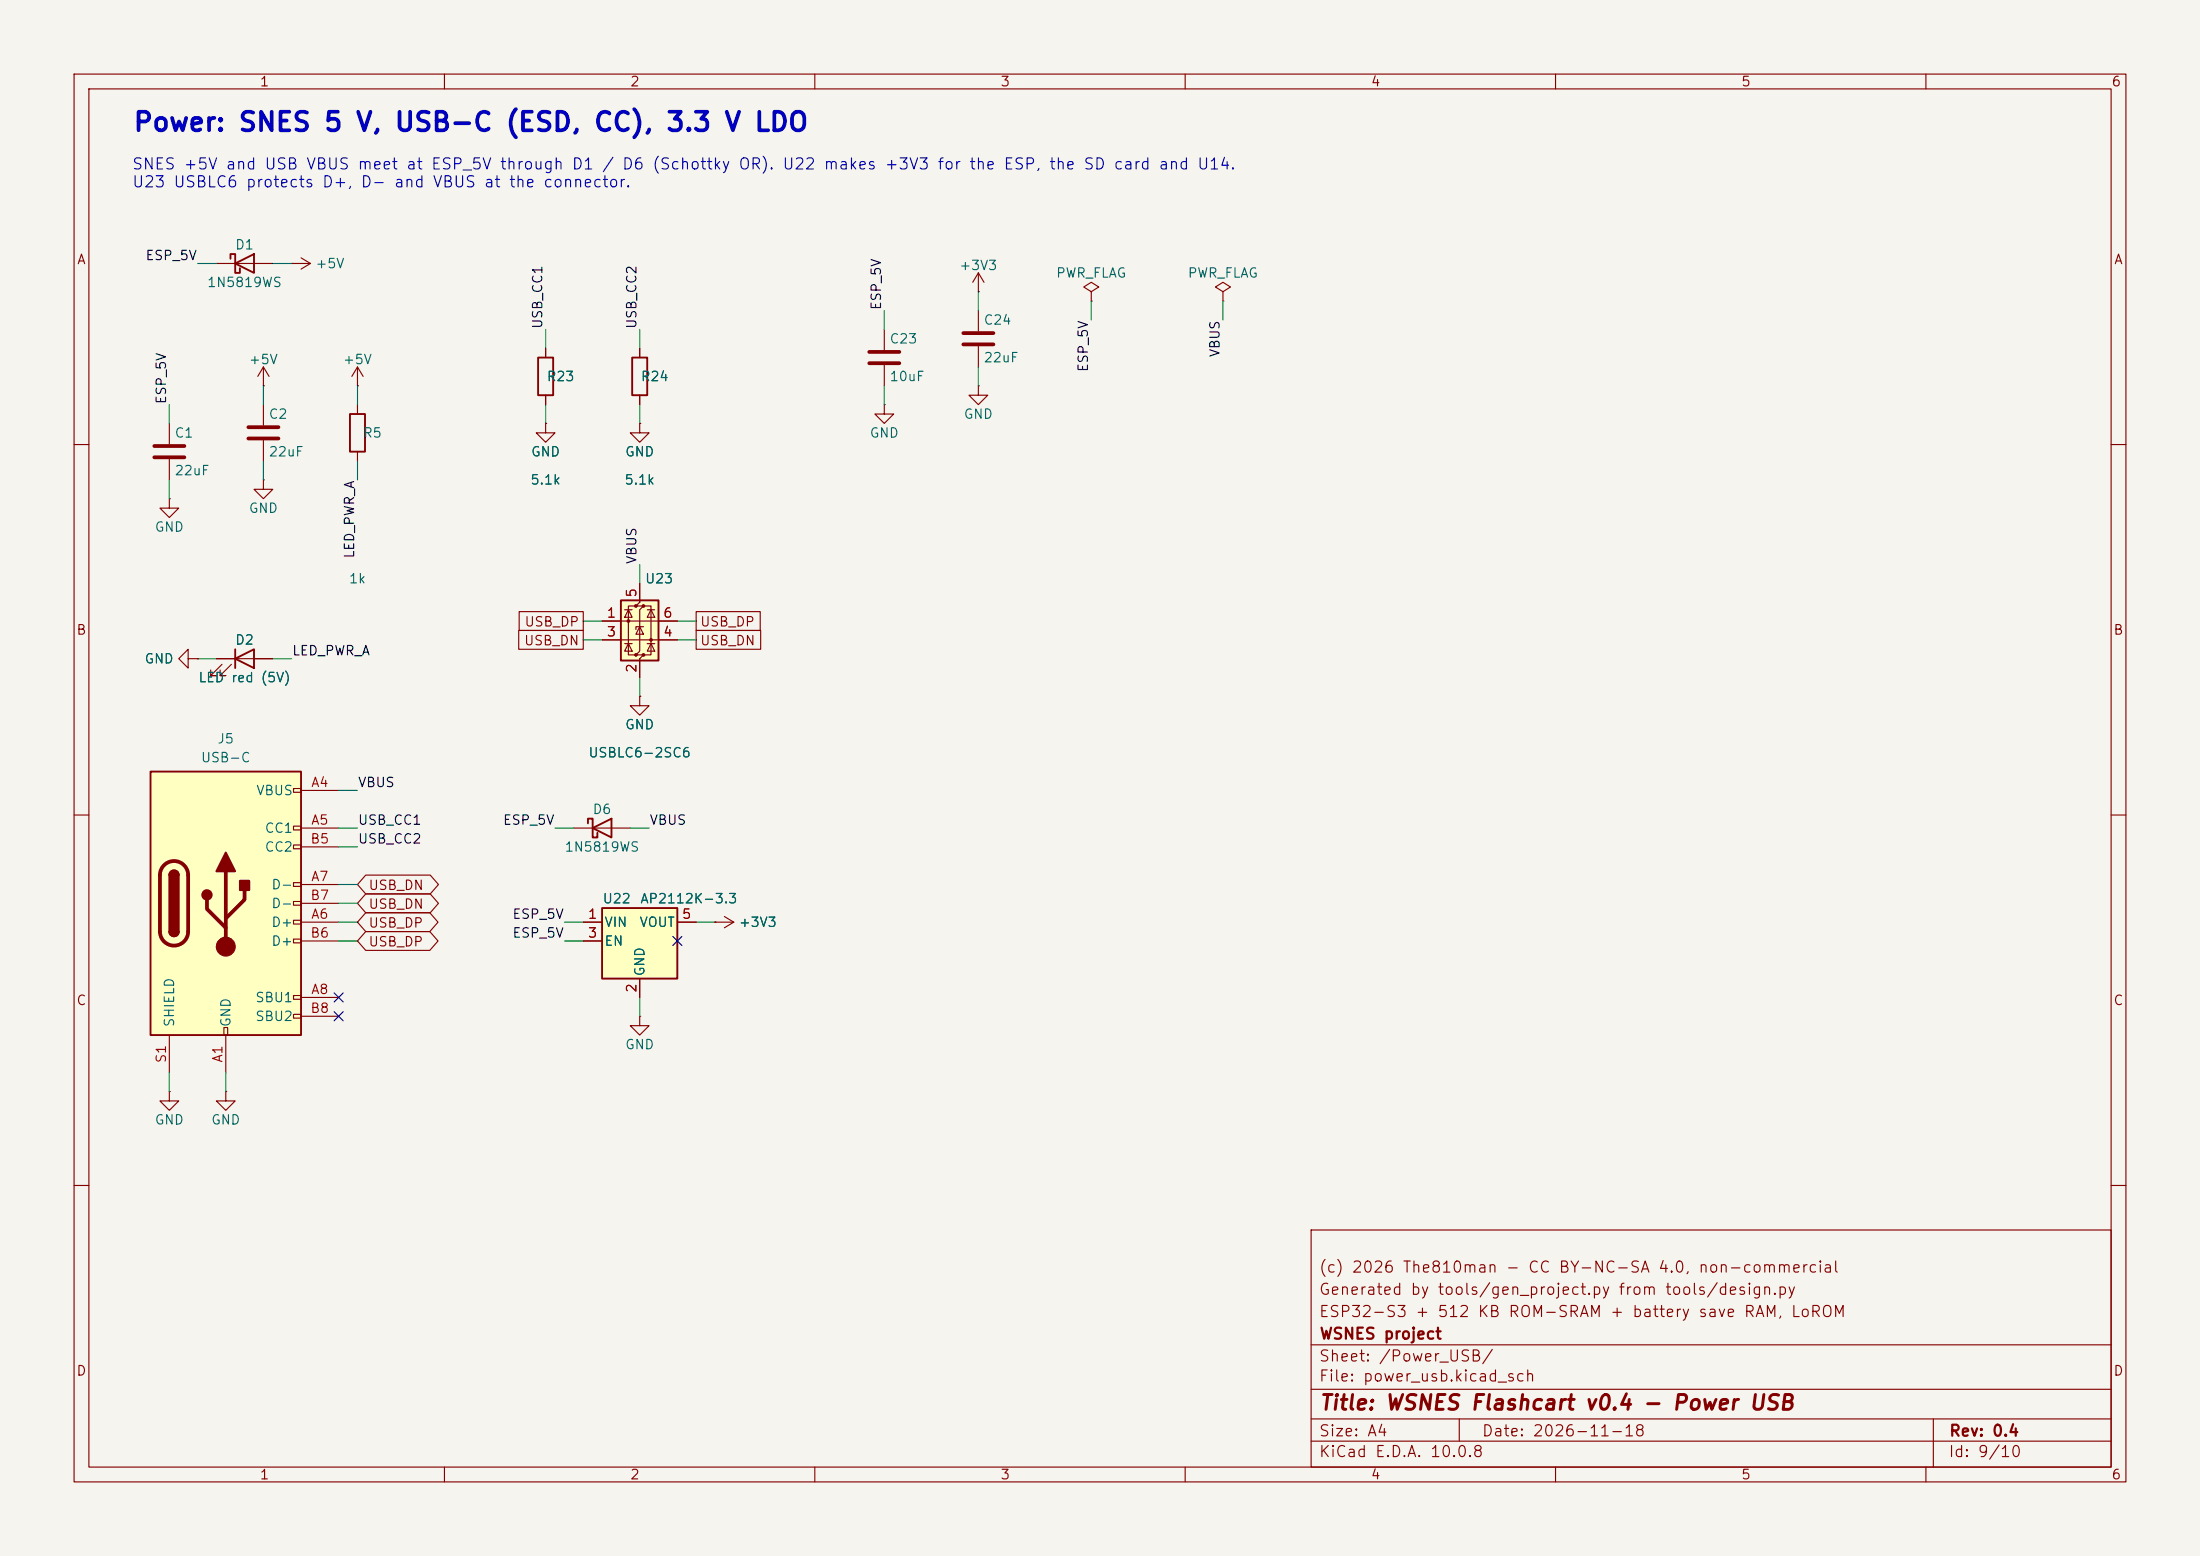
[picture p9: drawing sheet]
<svg xmlns="http://www.w3.org/2000/svg" width="297mm" height="210mm" viewBox="0 0 297 210" stroke-linecap="round" stroke-linejoin="round" font-family="sans-serif">
<path d="M0 0h297v210h-297z" fill="#f5f4ef" stroke="#f5f4ef" stroke-width=".14"/>
<g fill="none" stroke="#840000" stroke-width=".15">
<path d="M10 10h277v190h-277zM12 12h273v186h-273zM60 10v2M110 10v2M160 10v2M210 10v2M260 10v2M22.9 57.2v2.7M10 60h2M22.9 62v2.8M285 60h2M10 110h2"/>
<path d="M285 110h2M10 160h2M177 166h108v32h-108zM285 160h2M60 198v2M110 198v2M160 198v2M177 194.5h108M177 191.5h108M177 187.5h108M177 181.5h108M197 191.5v3"/>
<path d="M210 198v2M260 198v2M261 191.5v6.5"/>
</g>
<path d="M20.8 60.2h4.1M20.8 61.7h4.1" fill="none" stroke="#840000" stroke-width=".51"/>
<path d="M81.3 122.6h10.1v9.5h-10.1z" fill="#ffffc2"/>
<path d="M31.1 34.9v-.6h.6v2.5h.7v-.6M31.7 35.6l2.6-1.3v2.5zM31.7 88.9l2.6-1.3v2.6zM31.7 87.6v2.6M79.4 111.1v-.6h.6v2.5h.6v-.6M80 111.8l2.5-1.3v2.5zM81.3 122.6h10.1v9.5h-10.1z" fill="none" stroke="#840000" stroke-width=".25"/>
<g fill="none" stroke="#840000" stroke-width=".15">
<path d="M29.2 35.6h7.6M39.4 35.6h.1M39.4 35.6h2.5M40.6 34.8l1.3 .8M41.9 35.6l-1.3 .7M132.1 39.4h.1M132.1 36.8l-.8 1.3M132.1 36.8l.7 1.3M132.1 36.8v2.6M147.3 39.4l1-.7-1-.6-1 .6 1 .7v1.2M165.1 39.4l1-.7-1-.6-1 .6 1 .7v1.2M73.7 57.2v1.2h1.2l-1.2 1.3-1.3-1.3h1.3"/>
<path d="M73.7 57.2h.1M86.4 57.2v1.2h1.2l-1.2 1.3-1.3-1.3h1.3M86.4 57.2h.1M132.1 52.1v1.2h1.2l-1.2 1.3-1.3-1.3h1.3M132.1 52.1h.1M147.3 40.6h.1M165.1 40.6h.1M29.2 88.9h7.6M30 89.7l-1.6 1.5h.8h-.8v-.8M31.2 89.7l-1.5 1.5h.8h-.8v-.8M86.4 94v1.3h1.2l-1.2 1.2-1.3-1.2h1.3M86.4 94h.1"/>
<path d="M77.5 111.8h7.6M78.7 124.5h2.6M78.7 127h2.6M86.4 132.1v2.5M91.4 124.5h2.6"/>
</g>
<path d="M20.3 104.1h20.3v35.6h-20.3z" fill="#ffffc2"/>
<g fill="none" stroke="#840000" stroke-width=".15">
<path d="M39.6 106.4h1v.5h-1zM39.6 111.5h1v.5h-1zM39.6 114h1v.6h-1zM39.6 119.1h1v.5h-1zM40.6 106.7h5.1M40.6 111.8h5.1M40.6 119.4h5.1M40.6 114.3h5.1M22.9 139.7v5.1M30.2 138.7h.5v1h-.5zM30.5 139.7v5.1M39.6 121.7h1v.5h-1z"/>
<path d="M39.6 124.2h1v.5h-1zM39.6 126.7h1v.6h-1zM39.6 134.4h1v.5h-1zM39.6 136.9h1v.5h-1zM40.6 124.5h5.1M40.6 134.6h5.1M40.6 127h5.1M40.6 121.9h5.1M40.6 137.2h5.1"/>
</g>
<path d="M20.3 104.1h20.3v35.6h-20.3zM22.9 118.1a.64 .64 0 0 1 .6-.6 .64 .64 0 0 1 .6 .6M22.9 125.7a.64 .64 0 0 0 .6 .7 .64 .64 0 0 0 .6-.7" fill="none" stroke="#840000" stroke-width=".25"/>
<path d="M22.1 116.8a1.9 1.9 0 0 1 2.1-.4 1.9 1.9 0 0 1 1.2 1.7v7.6a1.91 1.91 0 0 1-1.9 1.9 1.91 1.91 0 0 1-1.9-1.9v-7.6a1.9 1.9 0 0 1 .5-1.3zM30.5 117.6v10.2M27.9 121.4v1.3l2.6 2.5M33 120.1v1.3l-2.5 2.6" fill="none" stroke="#840000" stroke-width=".51"/>
<g fill="#840000" stroke="#840000" stroke-width=".25">
<path d="M22.9 118.1h1.2v7.6h-1.2z"/>
<path d="M23 117.7a.64 .64 0 0 1 .7-.2 .64 .64 0 0 1 .4 .6h-1.2z"/>
<path d="M22.9 125.7h1.2a.64 .64 0 0 1-.6 .7 .64 .64 0 0 1-.6-.7z"/>
<path d="M30.5 115.1l1.2 2.5h-2.5z"/>
<path d="M32.4 118.9h1.3v1.2h-1.3z"/>
<circle cx="27.9" cy="120.8" r=".63"/>
</g>
<circle cx="30.5" cy="127.8" r="1.27" fill="#840000" stroke="#840000" stroke-width=".15"/>
<path d="M83.8 81h5.1v8.2h-5.1z" fill="#ffffc2"/>
<g fill="#840000">
<circle cx="84.8" cy="83.8" r=".25"/>
<circle cx="85.9" cy="81.8" r=".25"/>
<circle cx="85.9" cy="88.4" r=".25"/>
<circle cx="86.9" cy="81.8" r=".25"/>
<circle cx="86.9" cy="88.4" r=".25"/>
<circle cx="87.9" cy="86.4" r=".25"/>
</g>
<g fill="none" stroke="#840000" stroke-width=".15">
<path d="M35.6 52.1h.1M35.6 49.5l-.8 1.3M35.6 49.5l.7 1.3M35.6 49.5v2.6M35.6 54.6v2.8M35.6 59.4v2.8M48.3 52.1h.1M48.3 49.5v2.6M48.3 54.6v1.3M48.3 49.5l-.8 1.3M48.3 49.5l.7 1.3M73.7 57.2h.1"/>
<path d="M73.7 47v1.3M73.7 53.3v1.3M86.4 57.2h.1M86.4 47v1.3M86.4 53.3v1.3M119.4 54.6v1.3h1.2l-1.2 1.3-1.3-1.3h1.3M119.4 54.6h.1M119.4 44.5v2.7M119.4 49.3v2.8M132.1 41.9v2.8M132.1 46.7v2.8M22.9 67.3v1.3h1.2l-1.2 1.3-1.3-1.3h1.3"/>
<path d="M22.9 67.3h.1M35.6 64.8v1.2h1.2l-1.2 1.3-1.3-1.3h1.3M35.6 64.8h.1M48.3 61v1.2M86.4 78.7v2.6l-.5 .5h1l-.5 .5v5.6l-.5 .5h1l-.5 .5v2.5M25.4 88.9v-1.3l-1.3 1.3 1.3 1.3v-1.3h1.3M26.7 88.9h.1M29.2 88.9h2.5M34.3 88.9h2.5M70 85.1h8.7v2.5h-8.7zM70.1 82.5h8.6v2.6h-8.6zM81.3 83.8h10.1"/>
<path d="M81.3 86.4h10.1M84.3 86.9h1M84.3 82.3h1M84.8 82.3l.5 1h-1zM84.8 86.9l.5 1h-1zM85.9 81.8h-1.1v6.6h1.1M86.4 84.6l.5 1h-1zM86.4 94h.1M86.9 84.6h-1v.4M86.9 81.8h1v6.6h-1M87.4 86.9h1M87.4 82.3h1"/>
<path d="M87.9 82.3l.5 1h-1zM87.9 86.9l.5 1h-1zM94 82.5h8.6v2.6h-8.6zM94 85.1h8.7v2.5h-8.7zM49.4 118.1h8.7l1.1 1.3-1.1 1.3h-8.7l-1.1-1.3zM49.4 120.6h8.7l1.1 1.3-1.1 1.3h-8.7l-1.1-1.3zM49.4 123.2h8.6l1.1 1.3-1.1 1.2h-8.6l-1.1-1.2zM49.4 125.7h8.6l1.1 1.3-1.1 1.3h-8.6l-1.1-1.3zM78.7 124.5h2.6M78.7 127h2.6M86.4 137.2v1.2h1.2l-1.2 1.3-1.3-1.3h1.3M86.4 137.2h.1"/>
<path d="M86.4 132.1v2.5M91.4 124.5h2.6M96.5 124.5h.1M96.5 124.5h2.6M97.8 123.7l1.3 .8M99.1 124.5l-1.3 .7M22.9 147.3v1.3h1.2l-1.2 1.3-1.3-1.3h1.3M22.9 147.3h.1M30.5 147.3v1.3h1.2l-1.2 1.3-1.3-1.3h1.3M30.5 147.3h.1"/>
</g>
<path d="M47.2 55.9h2.1v5.1h-2.1zM72.6 48.3h2.1v5h-2.1zM85.3 48.3h2.1v5h-2.1zM83.8 81h5.1v8.2h-5.1z" fill="none" stroke="#840000" stroke-width=".25"/>
<path d="M33.5 57.7h4.1M33.5 59.2h4.1M117.3 47.5h4.1M117.3 49h4.1M130 45h4.1M130 46.5h4.1" fill="none" stroke="#840000" stroke-width=".51"/>
<g fill="none" stroke="#009600" stroke-width=".15">
<path d="M26.7 35.6h2.5M36.8 35.6h2.6M132.1 39.4v2.5M22.9 54.6v2.6M35.6 52.1v2.5M48.3 52.1v2.5M73.7 44.5v2.5M73.7 54.6v2.6M86.4 44.5v2.5M86.4 54.6v2.6M119.4 41.9v2.6M119.4 52.1v2.5"/>
<path d="M132.1 49.5v2.6M147.3 40.6v2.6M165.1 40.6v2.6M22.9 64.8v2.5M35.6 62.2v2.6M48.3 62.2v2.6M86.4 76.2v2.5M26.7 88.9h2.5M36.8 88.9h2.6M78.7 86.4h2.6M78.7 83.8h2.6M86.4 91.4v2.6"/>
<path d="M91.4 86.4h2.6M91.4 83.8h2.6M45.7 111.8h2.6M45.7 106.7h2.6M45.7 114.3h2.6M45.7 119.4h2.6M74.9 111.8h2.6M85.1 111.8h2.5M45.7 127h2.6M45.7 124.5h2.6M45.7 121.9h2.6M76.2 127h2.5"/>
<path d="M76.2 124.5h2.5M86.4 134.6v2.6M94 124.5h2.5M22.9 144.8v2.5M30.5 144.8v2.5"/>
</g>
<path d="M45.1 136.6l1.2 1.2M45.1 134l1.2 1.2M46.3 136.6l-1.2 1.2M46.3 134l-1.2 1.2M90.8 126.4l1.2 1.2M92 126.4l-1.2 1.2" fill="none" stroke="#000084" stroke-width=".15"/>
<text font-size="2.5" fill="#0000c2" x="17.9" y="18.3">Power: SNES 5 V, USB-C (ESD, CC), 3.3 V LDO</text>
<text font-size="2" fill="#840000" x="178" y="190.8">Title: WSNES Flashcart v0.4 - Power USB</text>
<g font-size="1.5" fill="#0000c2">
<text x="17.7" y="23.3">SNES +5V and USB VBUS meet at ESP_5V through D1 / D6 (Schottky OR). U22 makes +3V3 for the ESP, the SD card and U14.</text>
<text x="17.7" y="25.7">U23 USBLC6 protects D+, D- and VBUS at the connector.</text>
</g>
<g font-size="1.5" fill="#840000">
<text x="178" y="172.1">(c) 2026 The810man - CC BY-NC-SA 4.0, non-commercial</text>
<text x="178" y="178.1">ESP32-S3 + 512 KB ROM-SRAM + battery save RAM, LoROM</text>
<text x="178" y="175.1">Generated by tools/gen_project.py from tools/design.py</text>
<text x="178" y="184.1">Sheet: /Power_USB/</text>
<text x="178" y="181.1">WSNES project</text>
<text x="178" y="186.8">File: power_usb.kicad_sch</text>
<text x="178" y="197">KiCad E.D.A. 10.0.8</text>
<text x="178" y="194.2">Size: A4</text>
<text x="200" y="194.2">Date: 2026-11-18</text>
<text x="263" y="197">Id: 9/10</text>
<text x="263" y="194.2">Rev: 0.4</text>
</g>
<g font-size="1.3" fill="#840000">
<text x="35" y="12">1</text>
<text x="85" y="12">2</text>
<text x="135" y="12">3</text>
<text x="185" y="12">4</text>
<text x="235" y="12">5</text>
<text x="285" y="12">6</text>
<text x="10.3" y="36">A</text>
<text x="285.3" y="36">A</text>
<text x="10.2" y="86">B</text>
<text x="70.7" y="87.4">USB_DN</text>
<text x="70.7" y="84.9">USB_DP</text>
<text x="94.4" y="84.9">USB_DP</text>
<text x="94.4" y="87.4">USB_DN</text>
<text x="285.2" y="86">B</text>
<text x="49.7" y="120.4">USB_DN</text>
<text x="49.7" y="123">USB_DN</text>
<text x="49.7" y="125.5">USB_DP</text>
<text x="49.7" y="128.1">USB_DP</text>
<text x="10.2" y="136">C</text>
<text x="285.2" y="136">C</text>
<text x="10.2" y="186">D</text>
<text x="285.2" y="186">D</text>
<text x="35" y="200">1</text>
<text x="85" y="200">2</text>
<text x="135" y="200">3</text>
<text x="185" y="200">4</text>
<text x="235" y="200">5</text>
<text x="285" y="200">6</text>
</g>
<g font-size="1.3" fill="#0f0f0f">
<text x="19.5" y="35.4">ESP_5V</text>
<text x="119.3" y="41.9" transform="rotate(-90 119.3 41.9)">ESP_5V</text>
<text x="73.5" y="44.5" transform="rotate(-90 73.5 44.5)">USB_CC1</text>
<text x="86.2" y="44.5" transform="rotate(-90 86.2 44.5)">USB_CC2</text>
<text x="147.2" y="50.3" transform="rotate(-90 147.2 50.3)">ESP_5V</text>
<text x="165" y="48.3" transform="rotate(-90 165 48.3)">VBUS</text>
<text x="22.7" y="54.6" transform="rotate(-90 22.7 54.6)">ESP_5V</text>
<text x="48.1" y="75.5" transform="rotate(-90 48.1 75.5)">LED_PWR_A</text>
<text x="86.2" y="76.2" transform="rotate(-90 86.2 76.2)">VBUS</text>
<text x="39.3" y="88.8">LED_PWR_A</text>
<text x="48.2" y="106.6">VBUS</text>
<text x="48.2" y="111.6">USB_CC1</text>
<text x="67.8" y="111.6">ESP_5V</text>
<text x="87.6" y="111.6">VBUS</text>
<text x="48.2" y="114.2">USB_CC2</text>
<text x="69.1" y="124.3">ESP_5V</text>
<text x="69.1" y="126.9">ESP_5V</text>
</g>
<g font-size="1.3" fill="#006464">
<text x="31.7" y="34">D1</text>
<text x="27.9" y="39.1">1N5819WS</text>
<text x="42.5" y="36.5">+5V</text>
<text x="129.4" y="36.8">+3V3</text>
<text x="142.5" y="37.8">PWR_FLAG</text>
<text x="160.3" y="37.8">PWR_FLAG</text>
<text x="120" y="46.7">C23</text>
<text x="132.7" y="44.1">C24</text>
<text x="33.5" y="49.5">+5V</text>
<text x="46.2" y="49.5">+5V</text>
<text x="73.7" y="51.8">R23</text>
<text x="86.4" y="51.8">R24</text>
<text x="120" y="51.8">10uF</text>
<text x="132.7" y="49.2">22uF</text>
<text x="23.5" y="59.4">C1</text>
<text x="36.2" y="56.8">C2</text>
<text x="48.9" y="59.4">R5</text>
<text x="117.3" y="59.4">GND</text>
<text x="130" y="56.8">GND</text>
<text x="23.5" y="64.5">22uF</text>
<text x="36.2" y="61.9">22uF</text>
<text x="71.5" y="65.7">5.1k</text>
<text x="71.6" y="61.9">GND</text>
<text x="84.2" y="65.7">5.1k</text>
<text x="84.3" y="61.9">GND</text>
<text x="33.5" y="69.5">GND</text>
<text x="20.8" y="72.1">GND</text>
<text x="47" y="79.1">1k</text>
<text x="87" y="79.1">U23</text>
<text x="19.4" y="89.9">GND</text>
<text x="31.7" y="87.3">D2</text>
<text x="26.7" y="92.4">LED red (5V)</text>
<text x="29.3" y="100.7">J5</text>
<text x="84.3" y="98.8">GND</text>
<text x="27" y="103.2">USB-C</text>
<text x="34.5" y="107.6">VBUS</text>
<text x="79.3" y="102.5">USBLC6-2SC6</text>
<text x="35.6" y="112.7">CC1</text>
<text x="79.9" y="110.2">D6</text>
<text x="35.6" y="115.3">CC2</text>
<text x="76.1" y="115.3">1N5819WS</text>
<text x="36.6" y="125.4">D+</text>
<text x="36.6" y="120.3">D-</text>
<text x="36.6" y="122.9">D-</text>
<text x="81.3" y="122.2">U22</text>
<text x="81.5" y="125.4">VIN</text>
<text x="86.2" y="125.4">VOUT</text>
<text x="86.3" y="122.2">AP2112K-3.3</text>
<text x="99.6" y="125.4">+3V3</text>
<text x="36.6" y="128">D+</text>
<text x="81.5" y="128">EN</text>
<text x="87.3" y="131.9" transform="rotate(-90 87.3 131.9)">GND</text>
<text x="34.4" y="135.6">SBU1</text>
<text x="23.8" y="138.7" transform="rotate(-90 23.8 138.7)">SHIELD</text>
<text x="31.4" y="138.7" transform="rotate(-90 31.4 138.7)">GND</text>
<text x="34.4" y="138.1">SBU2</text>
<text x="84.3" y="141.9">GND</text>
<text x="20.8" y="152.1">GND</text>
<text x="28.4" y="152.1">GND</text>
</g>
<g font-size="1.3" fill="#a90000">
<text x="81.8" y="83.7">1</text>
<text x="86.2" y="80.7" transform="rotate(-90 86.2 80.7)">5</text>
<text x="89.4" y="83.7">6</text>
<text x="81.8" y="86.2">3</text>
<text x="89.4" y="86.2">4</text>
<text x="86.2" y="90.9" transform="rotate(-90 86.2 90.9)">2</text>
<text x="41.9" y="106.5">A4</text>
<text x="41.9" y="111.6">A5</text>
<text x="41.8" y="114.2">B5</text>
<text x="41.9" y="119.2">A7</text>
<text x="41.8" y="121.8">B7</text>
<text x="41.9" y="124.3">A6</text>
<text x="79.3" y="124.3">1</text>
<text x="92" y="124.3">5</text>
<text x="41.8" y="126.9">B6</text>
<text x="79.3" y="126.9">3</text>
<text x="41.8" y="137">B8</text>
<text x="41.9" y="134.5">A8</text>
<text x="86.2" y="134.1" transform="rotate(-90 86.2 134.1)">2</text>
<text x="22.7" y="143.6" transform="rotate(-90 22.7 143.6)">S1</text>
<text x="30.3" y="143.5" transform="rotate(-90 30.3 143.5)">A1</text>
</g>
</svg>
